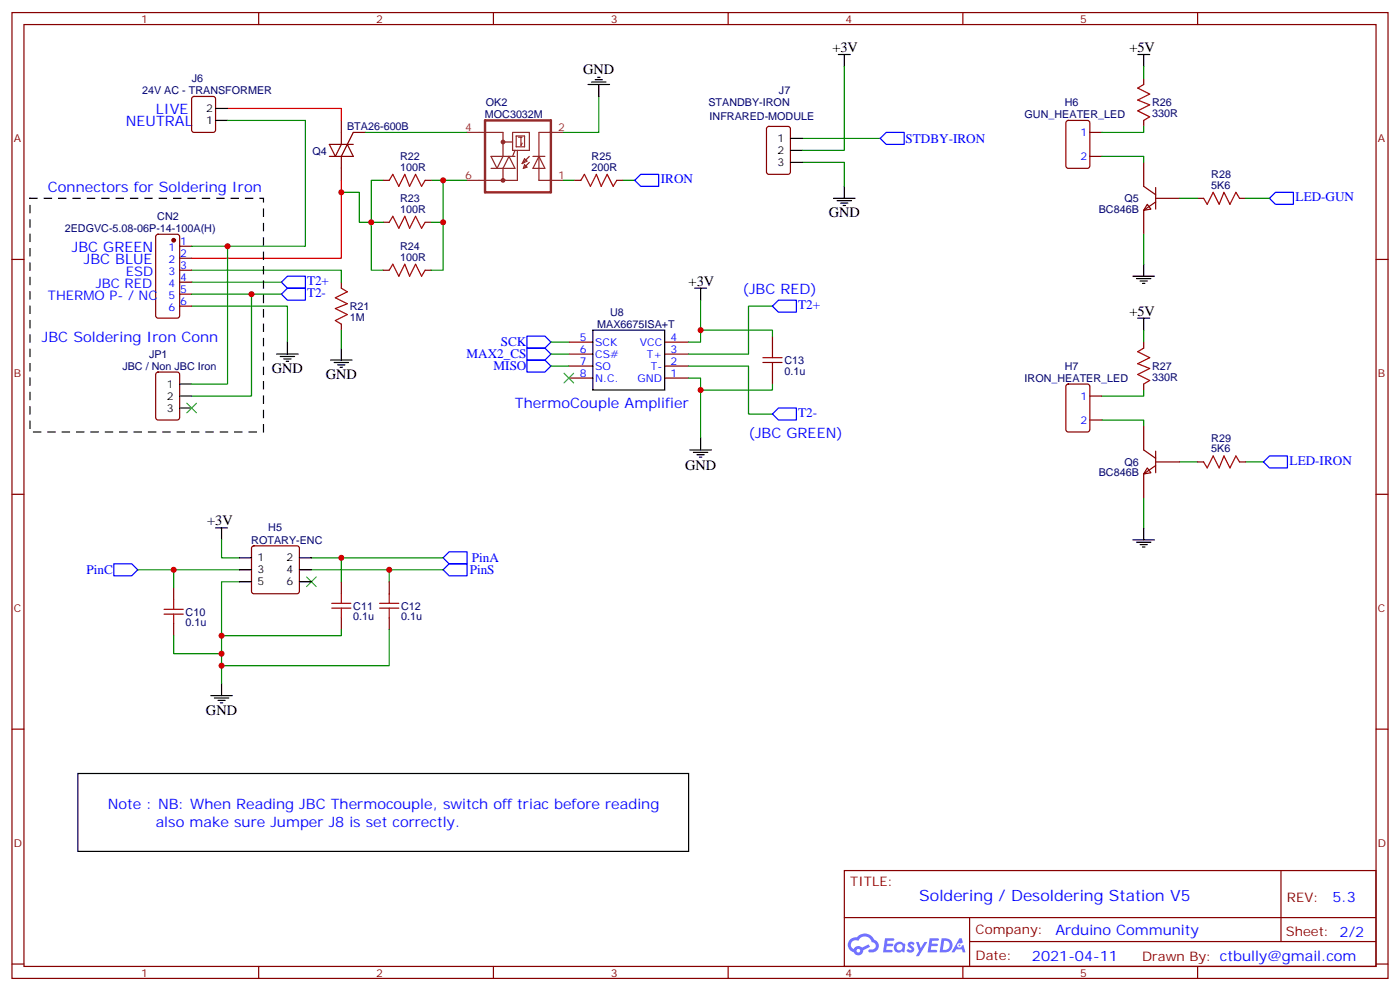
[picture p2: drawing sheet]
<svg xmlns="http://www.w3.org/2000/svg" width="412mm" height="292mm" viewBox="0 0 412 292" stroke-linecap="round" stroke-linejoin="round" font-family="sans-serif">
<g fill="none" stroke="#870000" stroke-width=".35">
<path d="M3.5 3.7h405.4v284.3h-405.4zM7.1 7.2h398.2v277.3h-398.2zM76.2 3.7v3.5M145.3 3.7v3.5M214.5 3.7v3.5M283.6 3.7v3.5M352.8 3.7v3.5M3.5 76.4h3.6M405.3 76.4h3.6M3.5 145.5h3.6M405.3 145.5h3.6M3.5 214.7h3.6"/>
<path d="M405.3 214.7h3.6M248.7 256.3h156.6v28.2h-156.6zM377.3 256.3v20.9M248.7 270.1h156.5M285.6 277.2h119.6M285.6 270.1v14.2M3.5 283.8h3.6M76.2 284.5v3.5M145.3 284.5v3.5M214.5 284.5v3.5M283.6 284.5v3.5M352.8 284.5v3.5"/>
<path d="M405.3 283.8h3.6"/>
</g>
<g fill="#5487ff">
<path d="M267.7 277.5a1.22 1.22 0 0 1 1.7 .2l-.4 .6a.47 .47 0 0 0-.3-.4 .47 .47 0 0 0-.5 .2l.1 .2a1.14 1.14 0 0 1 .8 1.8 1.14 1.14 0 0 1-1.9 0l-.2-.2 .5-.6 .7 .5a.29 .29 0 0 0 .3-.3 .29 .29 0 0 0-.2-.3 1.04 1.04 0 0 1-.6-1.7z"/>
<path d="M260.7 276.2h2.4l.3 .2-.2 .5-1.8 .1-.1 .8h1.5l.3 .4-.3 .4h-1.6l-.2 1.1h1.7l.2 .3-.2 .3-2.6 .1z"/>
<path d="M273.8 276.2h2.4l.3 .2-.1 .5-1.8 .1-.2 .8h1.6l.3 .4-.4 .4-1.6-.1-.1 1.1 1.7 .1 .2 .3-.2 .3-2.6 .1z"/>
<path d="M282.6 276.2h.7l.3 1.3-.6 .3a.69 .69 0 0 0-1 .3 .69 .69 0 0 0 .4 .9 .69 .69 0 0 0 .9-.6l.5-.2 .6 2.2h-.8l-.2-.9h-1.8l-.5 .9h-.8z"/>
<path d="M269.8 277.3h.8l.6 1.8 1.1-1.8h.9l-2.6 4.2h-.8l.9-1.5z"/>
<path d="M277.4 276.2l-.6 4.2h1.3a2.11 2.11 0 0 0 2.5-2.1 2.11 2.11 0 0 0-2.5-2.1zM278.1 277a1.39 1.39 0 0 1 1.7 1.4 1.39 1.39 0 0 1-1.8 1.2h-.3z"/>
<path d="M263.7 277.8a1.54 1.54 0 0 0-.1 2.2 1.54 1.54 0 0 0 2.2 .1l.6 .3 .3-2.3-.2-.3h-.4a1.49 1.49 0 0 0-2.4 0zM264 278.8a.94 .94 0 0 1 1.8 0 .94 .94 0 0 1-1.8 0z"/>
<path d="M250.4 276.6a2.18 2.18 0 0 0 1.1 3.7 1.44 1.44 0 0 0 1.6 .9 1.44 1.44 0 0 0 1.2-1.4l2-1.1-.5-.7-1.9 1a1.47 1.47 0 0 0-2.4 .4 1.39 1.39 0 0 1-.7-1.9 1.39 1.39 0 0 1 2-.5 2.12 2.12 0 0 1 2.2-1.3 2.12 2.12 0 0 1 1.9 1.7 1.14 1.14 0 0 1 1.1 1.4 1.14 1.14 0 0 1-1.7 .7 .43 .43 0 0 0-.5 .4 .43 .43 0 0 0 .4 .5 1.98 1.98 0 0 0 2.5-1.2 1.98 1.98 0 0 0-1.2-2.6 3.1 3.1 0 0 0-5.3-.6l-.9 .1zM252.3 279.9a.55 .55 0 0 1 1.1 0 .55 .55 0 0 1-1.1 0z"/>
<circle cx="282.6" cy="278.3" r=".26"/>
</g>
<g fill="none" stroke="#870000" stroke-width=".35">
<path d="M56.7 28.6l.4-.2h5.7l.6 .4 .1 9.5-.5 .6-5.9 .1-.6-.5-.1-9.4zM100.5 35.5v7l-1.7 3.5-1.8-3.5h7.1M107.6 39h-3.5l-1.8 3.5M314.2 35.7l.5-.2h5.6l.7 .4v13l-.4 .6-5.9 .1-.7-.5v-12.9zM321 39h3.6M336.9 23.1v1.8M336.9 35.5v1.7M97 46h7.1l-1.8-3.5-1.8 3.5v7.1M112.9 53.1h1.8M125.2 53.1h1.8M169.3 53.1h1.8M181.7 53.1h1.7"/>
<path d="M321 46h3.6M112.9 65.4h1.8M112.9 79.6h1.8M125.2 65.4h1.8M125.2 79.6h1.8M100.5 83.1v1.7M100.5 95.4v1.8"/>
</g>
<path d="M336.9 24.9l-1.8 1 3.6 1.8-3.6 1.8 3.6 1.4-3.6 1.7 3.6 1.8-1.8 1.1M114.7 53.1l1-1.8 1.8 3.6 1.7-3.6 1.4 3.6 1.8-3.6 1.8 3.6 1-1.8M171.1 53.1l1.1-1.8 1.7 3.6 1.8-3.6 1.4 3.6 1.8-3.6 1.7 3.6 1.1-1.8M114.7 65.4l1-1.7 1.8 3.5 1.7-3.5 1.4 3.5 1.8-3.5 1.8 3.5 1-1.8M114.7 79.6l1-1.8 1.8 3.5 1.7-3.5 1.4 3.5 1.8-3.5 1.8 3.5 1-1.7M100.5 84.8l1.8 1.1-3.5 1.8 3.5 1.7-3.5 1.4 3.5 1.8-3.5 1.8 1.7 1" fill="none" stroke="#a10000" stroke-width=".35"/>
<g fill="none" stroke="#008700" stroke-width=".35">
<path d="M107.6 39h30M176.4 28.4v10.6h-10.6M100.5 56.6h5.3v8.8h7.1M112.9 53.1h-3.5v26.5h3.5M127 53.1h3.5M137.6 53.1h-7.1v26.5h-3.5M165.8 53.1h3.5M183.4 53.1h3.6M236.4 47.8h12.3v7.1M236.4 40.7h22.9M56.4 79.6h44.1v3.5M127 65.4h3.5"/>
<path d="M56.4 90.1h28.3v10.6M56.4 83.1h26.5"/>
</g>
<path d="M187 53.1l1.7-1.8h5.3v3.6h-5.3zM259.3 40.7l1.8-1.7h5.2v3.5h-5.2zM373.9 58.4l1.8-1.8h5.3v3.5h-5.3zM82.9 86.6l1.8-1.8h5.3v3.6h-5.3zM82.9 83.1l1.8-1.8h5.3v3.5h-5.3z" fill="none" stroke="#00f" stroke-width=".35"/>
<g fill="none" stroke="#000" stroke-width=".35">
<path d="M246.9 16.1h3.6M248.7 16.1v3.5M63.5 35.5h3.5M63.5 31.9h3.5M173.2 24.9h6.4M174.3 24.2h4.2M175.3 23.5h2.1M176 22.8h.7M176.4 24.9v3.5M245.5 58.4h6.4M246.6 59.1h4.2M247.6 59.8h2.2"/>
<path d="M248.7 54.9v3.5M248.4 60.5h.7M336.9 77.8v3.5M333.7 81.3h6.4M334.8 82h4.2M335.8 82.7h2.2M336.5 83.4h.8M81.5 104.2h6.3M82.5 105h4.3M83.6 105.7h2.1M84.3 106.4h.7M84.7 100.7v3.5"/>
<path d="M97.4 106h6.3M98.4 106.7h4.3M99.5 107.4h2.1M100.2 108.1h.7M100.5 102.5v3.5"/>
</g>
<path d="M67 31.9h33.5v3.6M100.5 53.1v22.9h-44.1" fill="none" stroke="#f00" stroke-width=".35"/>
<g fill="none" stroke="#8c2424" stroke-width=".35">
<path d="M137.6 39h10.6v7l-1.8 3.6-1.8-3.6h7.1M151 39h4.9v5.3h-4.9zM165.8 39h-7.1v14.1h7.1M144.6 49.6h7.1l-1.8-3.6-1.7 3.6v3.5M148.2 41.8h2.8M151.7 44.3l-.7 1.7M152 40h2.5v3.2h-2.5zM152.4 44.3v8.8h-14.8M152.8 40.4h1M153.5 40.4v2.5l.3-.7M154.5 46.7l.7 .7-1.4 .8zM154.5 48.5l.7 .7-1 .4z"/>
<path d="M155.9 46l-2.1 2.2M155.9 47.8l-1.7 1.8M157 46h3.5M158.7 46l1.8 3.6h-3.5z"/>
</g>
<g fill="none" stroke="#8c2424" stroke-width=".71">
<path d="M142.9 35.5h19.4v21.1h-19.4z"/>
<circle cx="148.2" cy="41.8" r=".35"/>
<circle cx="148.2" cy="53.1" r=".35"/>
</g>
<path d="M338 60.1l1 1.5-2.1 .3z" fill="#fff" stroke="#870000" stroke-width=".35"/>
<path d="M336.9 47.8v7.1l3.5 2.4M340.4 59.4l-3.5 2.5v7.1M340.4 55.2v6.4M340.4 58.4h7.1M352.8 58.4h1.7M365.1 58.4h1.8M352.8 136h1.7M365.1 136h1.8" fill="none" stroke="#870000" stroke-width=".35"/>
<path d="M336.9 19.6v3.5M336.9 37.2v1.8h-12.3M324.6 46h12.3v1.8M347.5 58.4h5.3M366.9 58.4h7M336.9 69v8.8M336.9 97.2v3.5M336.9 114.8v1.8h-12.3M324.6 123.6h12.3v1.8M347.5 136h5.3M366.9 136h5.3M336.9 146.6v8.8" fill="none" stroke="#008700" stroke-width=".35"/>
<path d="M354.5 58.4l1.1 1.7 1.8-3.5 1.7 3.5 1.4-3.5 1.8 3.5 1.8-3.5 1 1.8M354.5 136l1.1 1.8 1.8-3.6 1.7 3.6 1.4-3.6 1.8 3.6 1.8-3.6 1 1.8" fill="none" stroke="#a10000" stroke-width=".35"/>
<path d="M335.1 16.1h3.6M336.9 16.1v3.5M335.1 93.7h3.6M336.9 93.7v3.5" fill="none" stroke="#000" stroke-width=".35"/>
<path d="M338 137.8l1 1.4-2.1 .3z" fill="#fff" stroke="#870000" stroke-width=".35"/>
<g fill="none" stroke="#870000" stroke-width=".35">
<path d="M226 37.4l.5-.2h5.6l.7 .4v13l-.4 .7h-5.9l-.7-.4v-13zM46.1 69.2l.5-.2h5.6l.7 .4v23.6l-.4 .6-5.9 .1-.7-.5v-23.5zM52.9 72.5h3.5M52.9 76h3.5M52.9 79.6h3.5M52.9 83.1h3.5M52.9 86.6h3.5M52.9 90.1h3.5M227.5 99v3.5M46.1 109.7l.5-.2h5.6l.7 .5v12.9l-.4 .7h-5.9l-.7-.4v-13zM167.6 111.3h7M167.6 107.8h7"/>
<path d="M167.6 104.2h7M167.6 100.7h7M195.8 111.3h7M195.8 107.8h7M195.8 104.2h7M195.8 100.7h7M227.5 109.5v3.6M314.2 113.3l.5-.2h5.6l.7 .4v13l-.4 .6-5.9 .1-.7-.5v-12.9zM321 116.6h3.6M336.9 100.7v1.8M336.9 113.1v1.7M321 123.6h3.6"/>
<path d="M336.9 125.4v7.1l3.5 2.4M340.4 137.1l-3.5 2.4v7.1M340.4 132.8v6.4M340.4 136h7.1M51.2 173v3.6M74.3 160.9l.5-.2h12.7l.5 .2 .2 .5v12.7l-.2 .5-.5 .2h-12.7l-.5-.2-.2-.5v-12.7zM100.5 171.3v3.5M114.7 171.3v3.5M51.2 183.6v3.5M100.5 181.9v3.5M114.7 181.9v3.5"/>
</g>
<g fill="none" stroke="#000" stroke-width=".35">
<path d="M232.8 47.8h3.6M232.8 40.7h3.6M232.8 44.3h3.6M174.6 97.2h21.2v17.6h-21.2zM204.6 84.8h3.5M206.4 84.8v3.6M52.9 113.1h3.5M52.9 116.6h3.5M52.9 120.1h3.5M203.2 132.5h6.3M204.3 133.2h4.2M205.3 133.9h2.1"/>
<path d="M206 134.6h.7M206.4 128.9v3.6M63.5 155.4h3.5M65.3 155.4v3.5M333.7 158.9h6.4M334.8 159.6h4.2M336.9 155.4v3.5M70.6 164.2h3.5M70.6 167.7h3.5M70.6 171.3h3.5M88.2 164.2h3.5M88.2 167.7h3.5"/>
<path d="M88.2 171.3h3.5M335.8 160.3h2.2M336.5 161h.8M62.1 204.8h6.3M63.1 205.5h4.3M64.2 206.2h2.1M64.9 206.9h.7M65.3 201.3v3.5M22.9 227.7h179.9v22.9h-179.9z"/>
</g>
<g fill="none" stroke="#a10000" stroke-width=".35">
<path d="M224.7 106.7h5.7M224.7 105.3h5.7M227.5 102.5v2.8M227.5 106.7v2.8M336.9 102.5l-1.8 1 3.6 1.8-3.6 1.8 3.6 1.4-3.6 1.7 3.6 1.8-1.8 1.1M48.3 179.4h5.7M51.2 176.6v2.8M97.7 179h5.7M97.7 177.6h5.7M100.5 174.8v2.8M100.5 179v2.9M111.8 179h5.7"/>
<path d="M111.8 177.6h5.7M114.7 174.8v2.8M114.7 179v2.9M48.3 180.8h5.7M51.2 180.8v2.8"/>
</g>
<path d="M155.2 99h5.3l1.8 1.7-1.8 1.8h-5.3zM227.5 90.1l1.8-1.7h5.3v3.5h-5.3zM155.2 102.5h5.3l1.8 1.7-1.8 1.8h-5.3zM155.2 106h5.3l1.8 1.8-1.8 1.7h-5.3zM227.5 121.9l1.8-1.8h5.3v3.5h-5.3zM373.9 134.2h5.3v3.6h-5.3l-1.7-1.8zM33.5 166h5.3l1.8 1.7-1.8 1.8h-5.3zM130.5 167.7l1.8-1.7h5.3v3.5h-5.3zM132.3 162.5h5.3v3.5h-5.3l-1.8-1.8z" fill="none" stroke="#00f" stroke-width=".35"/>
<circle cx="51.2" cy="70.7" r=".53" fill="#870000" stroke="#870000" stroke-width=".35"/>
<g fill="none" stroke="#008700" stroke-width=".35">
<path d="M248.7 19.6v24.7h-12.3M67 35.5h23v37h-33.6M67 72.5v40.6h-10.6M56.4 86.6h17.7v30h-17.7M74.1 86.6h8.8M100.5 97.2v5.3M206.4 88.4v12.3h-3.6M206.4 97.2h21.1v1.8M227.5 90.1h-7v14.1h-17.7M162.3 100.7h5.3M162.3 107.8h5.3M162.3 104.2h5.3"/>
<path d="M202.8 107.8h17.7v14.1h7M202.8 111.3h3.6v17.6M227.5 113.1v1.7h-21.1M65.3 158.9v5.3h5.3M40.6 167.7h30M51.2 167.7v5.3M70.6 171.3h-5.3v30M91.7 167.7h23v3.6M91.7 164.2h38.8M100.5 164.2v7.1M114.7 167.7h15.8M51.2 187.1v5.3h14.1"/>
<path d="M100.5 185.4v1.7h-35.2M114.7 185.4v10.6h-49.4"/>
</g>
<path d="M55 118.7l2.9 2.8M57.9 118.7l-2.9 2.8M166.2 109.9l2.8 2.8M169 109.9l-2.8 2.8M90.3 169.9l2.8 2.8M93.1 169.9l-2.8 2.8" fill="none" stroke="#3c3" stroke-width=".35"/>
<path d="M8.8 58.4h68.8v68.8h-68.8z" fill="none" stroke="#000" stroke-width=".35" stroke-dasharray="2.1 2.1"/>
<g fill="#c00">
<circle cx="130.5" cy="53.1" r=".88"/>
<circle cx="130.5" cy="65.4" r=".88"/>
<circle cx="109.4" cy="65.4" r=".88"/>
<circle cx="100.5" cy="56.6" r=".88"/>
<circle cx="206.4" cy="97.2" r=".88"/>
<circle cx="206.4" cy="114.8" r=".88"/>
<circle cx="67" cy="72.5" r=".88"/>
<circle cx="74.1" cy="86.6" r=".88"/>
<circle cx="51.2" cy="167.7" r=".88"/>
<circle cx="65.3" cy="192.4" r=".88"/>
<circle cx="100.5" cy="164.2" r=".88"/>
<circle cx="114.7" cy="167.7" r=".88"/>
<circle cx="65.3" cy="187.1" r=".88"/>
<circle cx="65.3" cy="196" r=".88"/>
</g>
<text font-size="4.6" fill="#00f" x="270.8" y="265.3">Soldering / Desoldering Station V5</text>
<g font-size="4.2">
<text x="245.2" y="15.3">+3V</text>
<text x="332.7" y="15.3">+5V</text>
<text x="171.8" y="21.7">GND</text>
<text x="244.1" y="64">GND</text>
<text x="202.8" y="84.1">+3V</text>
<text x="332.7" y="93">+5V</text>
<text x="80.1" y="109.9">GND</text>
<text x="96" y="111.7">GND</text>
<text x="201.8" y="138.5">GND</text>
<text x="61" y="154.7">+3V</text>
<text x="60.7" y="210.4">GND</text>
</g>
<g font-size="4.2" fill="#00f">
<text x="45.9" y="33.7">LIVE</text>
<text x="37" y="37.2">NEUTRAL</text>
<text x="14.1" y="56.6">Connectors for Soldering Iron</text>
<text x="21.2" y="74.3">JBC GREEN</text>
<text x="24.7" y="77.8">JBC BLUE</text>
<text x="218.7" y="86.6">(JBC RED)</text>
<text x="12.3" y="100.7">JBC Soldering Iron Conn</text>
<text x="151.7" y="120.1">ThermoCouple Amplifier</text>
<text x="220.5" y="128.9">(JBC GREEN)</text>
<text x="31.7" y="238.3">Note : NB: When Reading JBC Thermocouple, switch off triac before reading</text>
<text x="45.9" y="243.6">also make sure Jumper J8 is set correctly.</text>
<text x="392.5" y="265.6">5.3</text>
<text x="310.9" y="275.1">Arduino Community</text>
<text x="304" y="282.9">2021-04-11</text>
</g>
<g font-size="3.9" fill="#00f">
<text x="266.7" y="42">STDBY-IRON</text>
<text x="194.7" y="53.8">IRON</text>
<text x="381.7" y="59.2">LED-GUN</text>
<text x="37" y="81.3">ESD</text>
<text x="90.4" y="83.9">T2+</text>
<text x="14.1" y="88.4">THERMO P- / NC</text>
<text x="28.2" y="84.8">JBC RED</text>
<text x="90.4" y="87.5">T2-</text>
<text x="235.1" y="91">T2+</text>
<text x="147.5" y="102">SCK</text>
<text x="137.4" y="105.5">MAX2_CS</text>
<text x="145.4" y="109">MISO</text>
<text x="235.1" y="122.9">T2-</text>
<text x="379.9" y="136.8">LED-IRON</text>
<text x="139" y="165.5">PinA</text>
<text x="25.5" y="169">PinC</text>
<text x="138.4" y="169">PinS</text>
</g>
<g font-size="3.9" fill="#800">
<text x="250.5" y="260.9">TITLE:</text>
<text x="379.1" y="265.6">REV:</text>
<text x="287.4" y="275.1">Company:</text>
<text x="378.7" y="275.7">Sheet: 2/2</text>
<text x="287.4" y="282.8">Date:</text>
<text x="336.4" y="282.8">Drawn By: ctbully@gmail.com</text>
</g>
<g font-size="3.2" fill="#800">
<text x="41.6" y="6.7">1</text>
<text x="110.8" y="6.7">2</text>
<text x="179.9" y="6.7">3</text>
<text x="249.1" y="6.7">4</text>
<text x="318.2" y="6.7">5</text>
<text x="4.1" y="41.8">A</text>
<text x="405.9" y="41.8">A</text>
<text x="4.1" y="110.9">B</text>
<text x="405.9" y="110.9">B</text>
<text x="4.1" y="180.1">C</text>
<text x="405.9" y="180.1">C</text>
<text x="4.1" y="249.2">D</text>
<text x="405.9" y="249.2">D</text>
<text x="41.6" y="287.5">1</text>
<text x="110.8" y="287.5">2</text>
<text x="179.9" y="287.5">3</text>
<text x="249.1" y="287.5">4</text>
<text x="318.2" y="287.5">5</text>
</g>
<g font-size="3.2" fill="#000080">
<text x="41.9" y="27.8">24V AC - TRANSFORMER</text>
<text x="56.5" y="24.3">J6</text>
<text x="229.5" y="27.8">J7</text>
<text x="142.8" y="34.8">MOC3032M</text>
<text x="143.1" y="31.3">OK2</text>
<text x="208.7" y="31.3">STANDBY-IRON</text>
<text x="209" y="35.5">INFRARED-MODULE</text>
<text x="301.8" y="34.8">GUN_HEATER_LED</text>
<text x="313.6" y="31.3">H6</text>
<text x="339.4" y="34.5">330R</text>
<text x="339.4" y="31.3">R26</text>
<text x="102.3" y="38.3">BTA26-600B</text>
<text x="92.1" y="45.6">Q4</text>
<text x="117.8" y="47.1">R22</text>
<text x="174.3" y="47.1">R25</text>
<text x="117.8" y="50.3">100R</text>
<text x="174.3" y="50.3">200R</text>
<text x="356.8" y="52.4">R28</text>
<text x="117.8" y="59.4">R23</text>
<text x="331.3" y="59.4">Q5</text>
<text x="356.8" y="55.6">5K6</text>
<text x="46.3" y="64.7">CN2</text>
<text x="117.8" y="62.6">100R</text>
<text x="323.7" y="62.6">BC846B</text>
<text x="19.1" y="68.3">2EDGVC-5.08-06P-14-100A(H)</text>
<text x="117.8" y="76.7">100R</text>
<text x="117.8" y="73.6">R24</text>
<text x="103" y="94.4">1M</text>
<text x="103" y="91.3">R21</text>
<text x="179.7" y="93.1">U8</text>
<text x="175.9" y="96.6">MAX6675ISA+T</text>
<text x="43.9" y="105.4">JP1</text>
<text x="231.1" y="107.2">C13</text>
<text x="36.1" y="108.9">JBC / Non JBC Iron</text>
<text x="231.1" y="110.3">0.1u</text>
<text x="301.8" y="112.4">IRON_HEATER_LED</text>
<text x="313.6" y="108.9">H7</text>
<text x="339.4" y="112.1">330R</text>
<text x="339.4" y="109">R27</text>
<text x="356.8" y="130.1">R29</text>
<text x="331.3" y="137.1">Q6</text>
<text x="356.8" y="133.2">5K6</text>
<text x="323.7" y="140.2">BC846B</text>
<text x="74" y="160.1">ROTARY-ENC</text>
<text x="79" y="156.4">H5</text>
<text x="104.1" y="179.5">C11</text>
<text x="118.2" y="179.5">C12</text>
<text x="54.7" y="184.4">0.1u</text>
<text x="54.7" y="181.3">C10</text>
<text x="104.1" y="182.6">0.1u</text>
<text x="118.2" y="182.6">0.1u</text>
</g>
<g font-size="3.2">
<text x="60.8" y="33">2</text>
<text x="60.8" y="36.5">1</text>
<text x="229.1" y="41.8">1</text>
<text x="229.1" y="45.3">2</text>
<text x="229.1" y="48.9">3</text>
<text x="49.1" y="114.1">1</text>
<text x="49.1" y="117.7">2</text>
<text x="49.1" y="121.2">3</text>
<text x="75.8" y="165.3">1</text>
<text x="84.4" y="165.3">2</text>
<text x="75.8" y="168.8">3</text>
<text x="75.8" y="172.3">5</text>
<text x="84.4" y="168.8">4</text>
<text x="84.4" y="172.3">6</text>
</g>
<g font-size="3.2" fill="#8d2323">
<text x="137" y="38.6">4</text>
<text x="164.4" y="38.6">2</text>
<text x="137" y="52.7">6</text>
<text x="164.4" y="52.7">1</text>
</g>
<g font-size="3.2" fill="#00f">
<text x="318.3" y="40">1</text>
<text x="318.3" y="47.1">2</text>
<text x="49.6" y="73.9">1</text>
<text x="49.6" y="77.4">2</text>
<text x="53.1" y="72.1">1</text>
<text x="53.1" y="75.7">2</text>
<text x="49.6" y="81">3</text>
<text x="53.1" y="79.2">3</text>
<text x="53.1" y="82.7">4</text>
<text x="49.6" y="84.5">4</text>
<text x="49.6" y="88">5</text>
<text x="53.1" y="86.3">5</text>
<text x="53.1" y="89.8">6</text>
<text x="49.6" y="91.5">6</text>
<text x="170.8" y="100.4">5</text>
<text x="175.3" y="101.8">SCK</text>
<text x="188.5" y="101.8">VCC</text>
<text x="197.6" y="100.4">4</text>
<text x="170.8" y="103.9">6</text>
<text x="170.8" y="107.4">7</text>
<text x="175.3" y="105.3">CS#</text>
<text x="190.5" y="105.3">T+</text>
<text x="197.6" y="107.4">2</text>
<text x="197.6" y="103.9">3</text>
<text x="170.8" y="110.9">8</text>
<text x="175.3" y="108.8">SO</text>
<text x="175.3" y="112.4">N.C.</text>
<text x="187.8" y="112.4">GND</text>
<text x="191.7" y="108.8">T-</text>
<text x="197.6" y="110.9">1</text>
<text x="318.3" y="117.7">1</text>
<text x="318.3" y="124.7">2</text>
</g>
</svg>
